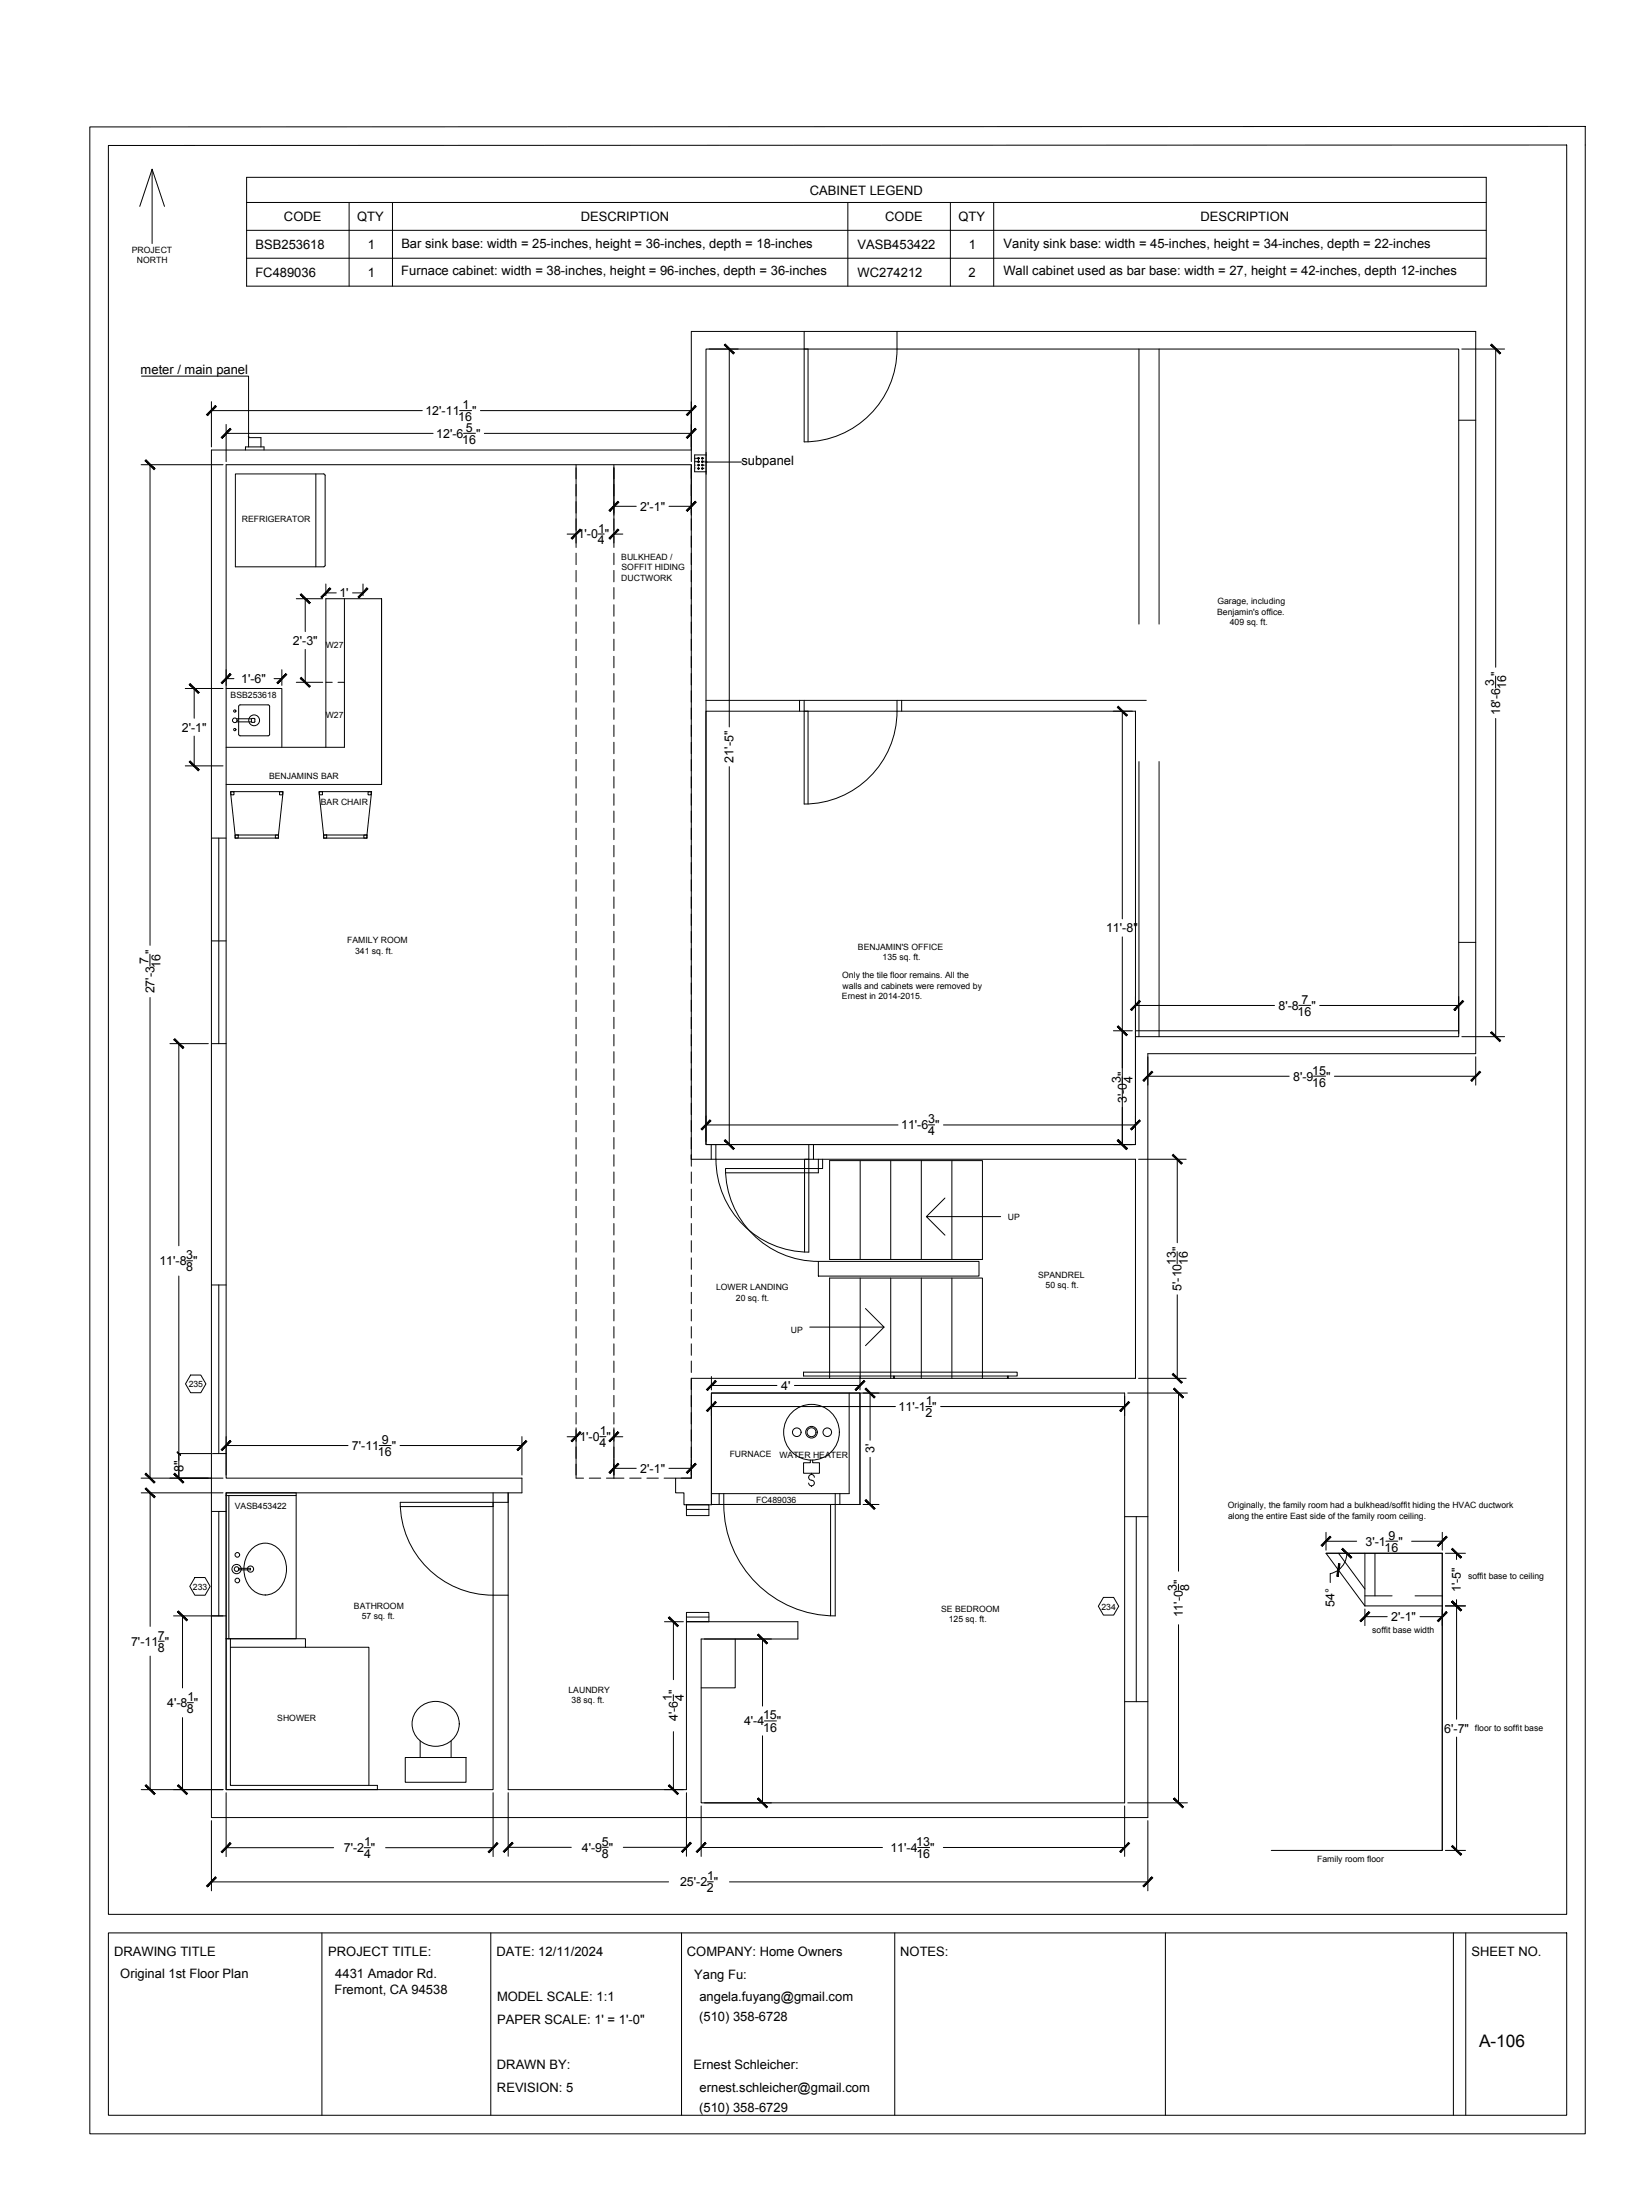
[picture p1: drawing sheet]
<svg xmlns="http://www.w3.org/2000/svg" width="914mm" height="1219mm" viewBox="0 0 914 1219" stroke-linecap="round" stroke-linejoin="round" font-family="sans-serif">
<!-- layer: A101-Floorplan-1st-floor -->
<g fill="none" stroke="#000" stroke-width=".55">
<path d="M446 184v61a51 51 0 0 0 51-52v-9M446 193h2v52M631 193v153M642 193v153M808 233h10M117 249h266v-65h435v400h-182v423h-519zM136 249v-1h10v1M138 248v-5h7v5M319 258v7M340 258v7M383 258v7M385 254h3"/>
<path d="M387 256h1M387 258h1M387 260h1M387 254v2h-2M387 254h.1M387 255v1M387 257v1M387 259v1M389 254h1M389 256h1M389 258h1M389 260h1"/>
<path d="M389 254h.1M389 255v1M389 257v1M389 259v1M391 251v12M391 252h-6v9h6M175 263v51M180 263h-1h-49v51h50v-50M319 268v7M319 278v6M340 268v7M340 278v6"/>
<path d="M383 268v7M383 278v6M319 288v6M319 297v6M340 288v6M340 297v6M383 288v6M383 297v6M319 307v6M319 316v6M340 307v6M340 316v6"/>
<path d="M383 307v6M383 316v6M164 332h15M169 332v18M191 332v82h-66M211 332h-30v82M319 326v6M319 335v7M340 326v6M340 335v7M383 326v6M383 335v7"/>
<path d="M169 360v18M319 345v6M319 354v7M340 345v6M340 354v7M383 345v6M383 354v7M164 378h15M181 378h3M187 378h4M319 364v6M319 373v7"/>
<path d="M340 364v6M340 373v7M383 364v6M383 373v7M125 382h31v32M131 398h8M133 391h16v17h-16zM139 398h2v2h-2zM319 383v6M319 392v7M340 383v6M340 392v7"/>
<path d="M383 383v6M383 392v7M391 394h238v240h-238zM391 388h244M443 388v6M446 388v58a52 52 0 0 0 51-58M446 394h2v52M500 388v6M131 400h8M319 402v6M319 411v7M340 402v6"/>
<path d="M340 411v7M383 402v6M383 411v7M125 435h86v-103v103M128 439h29l-3 25h-24zM128 439h2v1h-2zM155 439h2v1h-2zM177 439h29l-3 25h-24zM177 439h2v1h-2zM204 439h2v1h-2zM319 421v6M319 430v7"/>
<path d="M319 440v6M340 421v6M340 430v7M340 440v6M383 421v6M383 430v7M383 440v6M631 422v153M642 422v153M319 449v7M319 459v6M340 449v7"/>
<path d="M340 459v6M383 449v7M383 459v6M117 464h8M121 464v114M130 463h2v1h-2zM130 463h24M153 463h1v1h-1zM179 463h2v1h-2zM179 463h24M202 463h1v1h-1zM319 469v6"/>
<path d="M319 478v6M340 469v6M340 478v6M383 469v6M383 478v6M319 488v6M319 497v6M340 488v6M340 497v6M383 488v6M383 497v6M319 507v6"/>
<path d="M319 516v6M340 507v6M340 516v6M383 507v6M383 516v6M117 521h8M319 526v6M319 535v7M340 526v6M340 535v7M383 526v6M383 535v7"/>
<path d="M808 522h10M319 545v6M319 554v7M340 545v6M340 554v7M383 545v6M383 554v7M117 578h8M319 564v6M319 573v7M340 564v6M340 573v7"/>
<path d="M383 564v6M383 573v7M808 571h-179v63h-238v-441h417v382h-179M319 583v6M319 592v7M340 583v6M340 592v7M383 583v6M383 592v7M319 602v6M319 611v7M340 602v6"/>
<path d="M340 611v7M383 602v6M383 611v7M319 621v6M319 630v7M319 640v6M340 621v6M340 630v7M340 640v6M383 621v6M383 630v7M383 640v6"/>
<path d="M394 634v8M397 634a56 56 0 0 0 11 40 51 51 0 0 0 40 20v-60M451 634v8M319 649v7M319 659v6M340 649v7M340 659v6M383 649v7M383 659v6M402 650h52v-2h-52a51 51 0 0 0 52 51M448 642h-2v52M454 642v6h2v-6"/>
<path d="M460 643h84v55h-84zM477 643v55M494 643v55M511 643v55M528 643v55M319 669v6M319 678v6M340 669v6M340 678v6M383 669v6M383 678v6M524 664l-11 10"/>
<path d="M555 674h-42l11 11M319 688v6M319 697v6M340 688v6M340 697v6M383 688v6M383 697v6M454 699h89v8h-89zM117 712h8M121 712v94M319 707v6M319 716v7"/>
<path d="M340 707v6M340 716v7M383 707v6M383 716v7M477 708v56M494 708v56M511 708v56M528 708v56M319 726v6M319 735v7M340 726v6M340 735v7"/>
<path d="M383 726v6M383 735v7M480 725l10 10h-41M490 735l-10 11M319 745v6M319 754v7M340 745v6M340 754v7M383 745v6M383 754v7M106 762h5l3 5-3 5h-5l-3-5zM319 764v6"/>
<path d="M319 773v7M340 764v6M340 773v7M383 764v6M383 773v7M394 772h83v62h-83zM445 760h119v3h-119zM460 764v-56h84v56M471 772v56h-77M477 772v62M495 763v1M496 763v1"/>
<path d="M558 763v1M559 763v1M319 783v6M319 792v7M340 783v6M340 792v7M383 783v6M383 792v7M117 806h8M319 802v6M319 811v8h4M327 819h6"/>
<path d="M336 819h10M340 802v6M340 811v8M349 819h6M358 819h7M368 819h6M383 802v6M383 811v8h-5M449 809v2h-4v5h9v-5h-4v-2M450 816v1M451 819a1.6 1.6 0 0 0-2-2 1.6 1.6 0 0 0-1 2 1.6 1.6 0 0 0 2 1 1.6 1.6 0 0 1 1 3 1.6 1.6 0 0 1-3-1M117 838h8"/>
<path d="M121 838v57M127 829v79M164 829h-39v-2h39v81h-37M273 827v165h-148v-165h164v-8h-164v-561h258v384h246v122h-246v55h-9v8h5v7h15v-62h229v227h-234v-91h53v-9h-62M273 833v2h-51M282 833h-60a51 51 0 0 0 51 51h9M282 827v165h98v-98h13v5M380 834h13v6h-13zM380 834v2h13M399 828v6M401 834h62h-3v61M401 828v6"/>
<path d="M401 834a62 62 0 0 0 62 61M450 823v1M463 828v68M465 828v6M139 859a11 11 0 0 1 12-3 11 11 0 0 1 7 9 14 14 0 0 1-11 19 14 14 0 0 1-11-20zM623 841h13M630 841v102M108 874h6l2 5-2 5h-6l-3-5zM132 869h7v1h-7M735 861h64M742 861l14 20M756 861v29"/>
<path d="M762 861v23M799 861v164h-94M799 861h-64l21 29M799 861v164M801 861h11M807 861v3M117 895h8M380 896h13M612 885h5l3 5-3 5h-5l-3-5zM756 890h43M756 884h15M784 884h15"/>
<path d="M801 890h11M807 887v66M125 908h3v81h81v3h-84zM125 908h2M128 913h76v76M128 908h41v5M407 908v27h-18M232 947a13 13 0 0 1 19 0 13 13 0 0 1-3 19 13 13 0 0 1-16-2 13 13 0 0 1 0-17zM623 943h13M225 974h33v14h-33zM233 965v9M250 965v9"/>
<path d="M807 963v62M801 1025h11"/>
<circle cx="387" cy="258" r=".4"/>
<circle cx="387" cy="254" r=".4"/>
<circle cx="387" cy="256" r=".4"/>
<circle cx="387" cy="260" r=".4"/>
<circle cx="389" cy="260" r=".4"/>
<circle cx="389" cy="254" r=".4"/>
<circle cx="389" cy="258" r=".4"/>
<circle cx="389" cy="256" r=".4"/>
<circle cx="130" cy="399" r="1.3"/>
<circle cx="130" cy="394" r=".6"/>
<circle cx="141" cy="399" r="3"/>
<circle cx="130" cy="404" r=".6"/>
<circle cx="442" cy="794" r="2.4"/>
<circle cx="450" cy="794" r="15"/>
<circle cx="450" cy="794" r="3"/>
<circle cx="450" cy="794" r="2.5"/>
<circle cx="458" cy="794" r="2.4"/>
<circle cx="131" cy="870" r="2.6"/>
<circle cx="131" cy="870" r="1.3"/>
<circle cx="132" cy="876" r="1.3"/>
<circle cx="132" cy="862" r="1.3"/>
<circle cx="139" cy="870" r="1.7"/>
</g>
<!-- layer: A101-Dimensions -->
<g fill="none" stroke="#000" stroke-width=".55">
<path d="M393 193h16M404 193v210M810 193h24M829 193v177M117 223v25M117 228h117M125 235v21M255 228h6M266 228h117M383 223v33M78 258h46M83 258v266"/>
<path d="M125 240h115M257 240h6M268 240h115M319 259v42M340 259v42M383 259v27M314 296h5M331 296h4M340 296h5M340 281h13M371 281h12M181 324v6"/>
<path d="M181 329h5M195 329h6M201 324v6M125 371v9M125 376h5M152 376h4M156 371v9M829 375v6M103 382h21M108 382v16M617 394h11M622 394v115"/>
<path d="M829 398v177M108 408v16M103 424h21M404 425v209M622 519v115M83 529v6M83 553v266M629 552v21M629 557h77M720 557h6M731 557h77M808 552v21"/>
<path d="M94 578h21M99 578v112M617 571h11M810 575h24M636 586v15M636 596h78M728 596h7M739 596h79M818 586v15M391 618v15M629 618v15M391 623h107"/>
<path d="M393 634h16M515 623h3M523 623h106M617 634h11M631 642h26M652 642v47M103 699h4M652 694v6M99 707v112M652 718v46M394 763v7M394 774v10"/>
<path d="M394 768h37M394 779h102M440 768h37M477 763v7M478 772h9M482 772v26M513 779h3M521 779h102M623 774v10M625 772h33M631 764h26M653 772v99"/>
<path d="M125 796v21M289 796v21M314 796h5M319 791v26M332 796h4M340 791v26M340 796h5M78 819h46M99 806h18M125 801h68M210 801h7M222 801h67"/>
<path d="M340 814h13M371 814h12M383 809v8M482 808v26M78 827h46M83 827v74M478 834h9M735 849v10M735 854h17M768 854h7M782 854h17M799 849v10"/>
<path d="M653 878v3M746 861a12 12 0 0 1-9 11v5M96 895h28M101 895v40M368 899h11M373 899v32M756 892v9M756 896h13M787 896h12M799 892v9M83 918v74M88 910h3"/>
<path d="M390 908h38M423 908v37M653 900v99M373 939v4M101 952v40M104 944h3M373 960v32M424 954h6M423 962v37M78 992h46M125 993v36M273 993v36"/>
<path d="M282 993v36M368 992h11M380 993v36M390 999h38M625 999h33M117 1009v39M389 1001v28M623 1001v28M636 1009v39M125 1024h60M202 1024h3M214 1024h59"/>
<path d="M282 1024h35M334 1024h3M345 1024h35M389 1024h100M509 1024h6M523 1024h100M117 1043h254M392 1043h3M404 1043h232"/>
</g>
<g fill="#000" stroke="#000" stroke-width=".55">
<path d="M401 191l5 5h1zM402 191l5 5-6-5z"/>
<path d="M826 191l5 5h1zM826 191h1l5 5z"/>
<path d="M119 225l-4 5 5-5zM114 230l5-5-4 5z"/>
<path d="M128 237l-5 6 5-5zM128 237l-5 6v-1z"/>
<path d="M380 230h1l4-5zM385 225h1l-5 5z"/>
<path d="M380 242l1 1 4-6zM385 237l1 1-5 5z"/>
<path d="M80 255l5 5h1zM81 255l5 5-6-5z"/>
<path d="M342 278l-4 5 5-5zM342 278l-4 5h-1z"/>
<path d="M321 293l-4 5v1zM321 293l1 1-5 5z"/>
<path d="M342 293l-4 6 5-5zM342 293l-4 6-1-1z"/>
<path d="M380 283h1l4-5zM385 278h1l-5 5z"/>
<path d="M183 326l-5 5 5-5zM183 326l-5 5z"/>
<path d="M203 326l-5 5h1zM203 326h1l-5 5z"/>
<path d="M128 373l-5 6 5-5zM128 373l-5 6v-1z"/>
<path d="M153 378l1 1 4-6zM158 373l1 1-5 5z"/>
<path d="M105 379l5 5zM105 379l5 5z"/>
<path d="M619 392l5 5 1-1zM620 391l5 5-6-4z"/>
<path d="M105 422l5 5zM105 422l5 5z"/>
<path d="M631 554l-4 6 5-5zM631 554l-4 6v-1z"/>
<path d="M806 559v1l5-6zM811 554v1l-5 5z"/>
<path d="M619 569l5 5 1-1zM620 569l5 4-6-4z"/>
<path d="M827 572h-1l6 5zM826 572l6 5h-1z"/>
<path d="M96 576l5 5h1zM96 576h1l5 5z"/>
<path d="M638 594l-4 5 5-5zM638 594l-4 5h-1z"/>
<path d="M815 599h1l4-5zM820 594h1l-5 5z"/>
<path d="M393 621l-4 5 5-5zM389 626l4-5-4 5z"/>
<path d="M401 632l6 4-5-4zM401 632l6 4-1 1z"/>
<path d="M620 632h-1l6 4zM619 632l6 4-1 1z"/>
<path d="M620 632h-1l6 4zM619 632l6 4-1 1z"/>
<path d="M627 626l4-5zM631 621h1l-5 5z"/>
<path d="M650 640l5 5zM650 640l5 5z"/>
<path d="M396 765l-4 6 5-5zM396 765l-4 6v-1z"/>
<path d="M396 777l-4 5 5-5zM392 782l4-5-4 5z"/>
<path d="M474 770v1l5-6zM479 765v1l-5 5z"/>
<path d="M479 770l5 5 1-1zM479 770l1-1 5 5z"/>
<path d="M650 761v1l5 4zM650 762l5 4v1z"/>
<path d="M650 770l5 5 1-1zM650 770l1-1 5 5z"/>
<path d="M128 798l-5 6 5-5zM128 798l-5 6v-1z"/>
<path d="M317 798v1l4-6zM321 793l1 1-5 5z"/>
<path d="M342 793l-4 6 5-5zM342 793l-4 6-1-1z"/>
<path d="M621 782l4-5zM625 777h1l-5 5z"/>
<path d="M81 816l-1 1 6 4zM80 817l6 4-1 1z"/>
<path d="M96 817l6 4-5-5zM96 817l6 4-1 1z"/>
<path d="M98 818l2 2zM98 818l2 2z"/>
<path d="M98 805l2 1zM98 805l2 1z"/>
<path d="M287 803v1l4-6zM291 798l1 1-5 5z"/>
<path d="M342 811l-4 5 5-4zM342 811l-4 5h-1z"/>
<path d="M385 811l-5 5h1zM385 811l1 1-5 4z"/>
<path d="M80 825l5 5h1zM80 825h1l5 5z"/>
<path d="M479 832l6 4-5-5zM479 832l6 4h-1z"/>
<path d="M737 851l-4 6 5-5zM737 851l-4 6-1-1z"/>
<path d="M797 856v1l4-6zM801 851l1 1-5 5z"/>
<path d="M742 867v7l1-7zM742 867v7l-1-1z"/>
<path d="M744 859l5 5v-1zM744 859v-1l5 5z"/>
<path d="M98 893l5 5h1zM98 893h1l5 5z"/>
<path d="M759 893l-5 6 5-5zM754 898l5-5-5 6z"/>
<path d="M797 898v1l4-6zM801 893l1 1-5 5z"/>
<path d="M370 897l5 4h1zM370 897l1-1 5 5z"/>
<path d="M420 906l5 5zM420 906l5 5z"/>
<path d="M80 990l6 4-5-5zM80 990l6 4-1 1z"/>
<path d="M99 989l-1 1 6 4zM98 990l6 4-1 1z"/>
<path d="M370 990l6 4-5-5zM370 990l6 4-1 1z"/>
<path d="M420 996v1l5 4zM420 997l5 4v1z"/>
<path d="M650 997l6 4-5-5zM650 997l6 4-1 1z"/>
<path d="M128 1021l-5 6 5-5zM128 1021l-5 6v-1z"/>
<path d="M271 1026v1l4-6zM275 1021l1 1-5 5z"/>
<path d="M284 1021l-5 5 5-4zM284 1021l-5 5z"/>
<path d="M378 1026l5-5zM383 1021v1l-5 4z"/>
<path d="M391 1021l-5 6 5-5zM391 1021l-5 6v-1z"/>
<path d="M621 1026v1l4-6zM625 1021l1 1-5 5z"/>
<path d="M119 1040l-4 6 5-5zM119 1040l-4 6-1-1z"/>
<path d="M633 1045l1 1 4-6zM638 1040l1 1-5 5z"/>
</g>
<!-- layer: 00-page-edge -->
<path d="M50 70h829v1113h-829zM60 81l808-1v981h-808zM84 94v41M879 80h.1M77 114l7-20 7 20" fill="none" stroke="#000" stroke-width=".55"/>
<!-- layer: Title Block -->
<path d="M60 1071h808v101h-808zM178 1071v101M272 1071v101M378 1071v101M496 1071v101M646 1071v101M805 1071v101M812 1071v101" fill="none" stroke="#000" stroke-width=".55"/>
<!-- layer: A101-Floorplan-1st-floor -->
<g fill="#000" stroke="#000" stroke-width=".55">
<path d="M166 330l5 5 1-1zM167 329l5 5-6-4z"/>
<path d="M167 375l-1 1 6 4zM166 376l6 4-1 1z"/>
<path d="M804 859l5 5 1-1zM804 859l1-1 5 5z"/>
<path d="M804 888l6 4-5-5zM804 888l6 4-1 1z"/>
<path d="M804 888l5 5 1-1zM804 888l1-1 5 5z"/>
<path d="M805 1023h-1l6 5zM804 1023l6 5h-1z"/>
</g>
<!-- layer: A101-Text -->
<path d="M138 242v1zM391 256h1z" fill="#000" stroke="#000" stroke-width=".55"/>
<path d="M78 208h60v34M392 256h19" fill="none" stroke="#000" stroke-width=".55"/>
<!-- layer: 0 -->
<path d="M117 806h.1" fill="none" stroke="#f00" stroke-width=".55"/>
<!-- layer: A201-Floorplan-2nd-floor -->
<path d="M137 98h687v61h-687zM137 112h687M193 112v47M217 112v47M470 112v47M527 112v47M551 112v47M137 128h687M137 143h687" fill="none" stroke="#000" stroke-width=".55"/>
<text font-size="9.6" x="820" y="1134">A-106</text>
<g font-size="7.2">
<text x="449" y="108">CABINET LEGEND</text>
<text x="157" y="123">CODE</text>
<text x="198" y="122">QTY</text>
<text x="322" y="123">DESCRIPTION</text>
<text x="491" y="123">CODE</text>
<text x="531" y="122">QTY</text>
<text x="665" y="123">DESCRIPTION</text>
<text x="142" y="138">BSB253618</text>
<text x="204" y="138">1</text>
<text x="222" y="137">Bar sink base: width = 25-inches, height = 36-inches, depth = 18-inches</text>
<text x="475" y="138">VASB453422</text>
<text x="537" y="138">1</text>
<text x="556" y="137">Vanity sink base: width = 45-inches, height = 34-inches, depth = 22-inches</text>
<text x="142" y="153">FC489036</text>
<text x="204" y="153">1</text>
<text x="222" y="153">Furnace cabinet: width = 38-inches, height = 96-inches, depth = 36-inches</text>
<text x="475" y="153">WC274212</text>
<text x="537" y="153">2</text>
<text x="556" y="153">Wall cabinet used as bar base: width = 27, height = 42-inches, depth 12-inches</text>
<text x="78" y="207">meter / main panel</text>
<text x="411" y="258">subpanel</text>
<text x="102" y="816" transform="rotate(-90 102 816)">8&quot;</text>
<text x="63" y="1084">DRAWING TITLE</text>
<text x="182" y="1084">PROJECT TITLE:</text>
<text x="275" y="1084">DATE: 12/11/2024</text>
<text x="381" y="1084">COMPANY: Home Owners</text>
<text x="499" y="1084">NOTES:</text>
<text x="815" y="1084">SHEET NO.</text>
<text x="67" y="1096">Original 1st Floor Plan</text>
<text x="186" y="1096">4431 Amador Rd.</text>
<text x="385" y="1097">Yang Fu:</text>
<text x="185" y="1105">Fremont, CA 94538</text>
<text x="275" y="1109">MODEL SCALE: 1:1</text>
<text x="388" y="1109">angela.fuyang@gmail.com</text>
<text x="275" y="1122">PAPER SCALE: 1' = 1'-0&quot;</text>
<text x="387" y="1120">(510) 358-6728</text>
<text x="275" y="1146">DRAWN BY:</text>
<text x="384" y="1147">Ernest Schleicher:</text>
<text x="275" y="1159">REVISION: 5</text>
<text x="388" y="1159">ernest.schleicher@gmail.com</text>
<text x="387" y="1170">(510) 358-6729</text>
</g>
<g font-size="6.9">
<text x="256" y="227">1</text>
<text x="236" y="230">12'-11</text>
<text x="254" y="233">16</text>
<text x="262" y="230">&quot;</text>
<text x="258" y="239">5</text>
<text x="242" y="243">12'-6</text>
<text x="256" y="246">16</text>
<text x="264" y="243">&quot;</text>
<text x="355" y="283">2'-1&quot;</text>
<text x="320" y="298">1'-0 &quot;</text>
<text x="331" y="295">1</text>
<text x="331" y="302">4</text>
<text x="188" y="331">1'</text>
<text x="162" y="357">2'-3&quot;</text>
<text x="831" y="374" transform="rotate(-90 831 374)">&quot;</text>
<text x="134" y="379">1'-6&quot;</text>
<text x="828" y="380" transform="rotate(-90 828 380)">3</text>
<text x="835" y="382" transform="rotate(-90 835 382)">16</text>
<text x="831" y="396" transform="rotate(-90 831 396)">18'-6</text>
<text x="101" y="405">2'-1&quot;</text>
<text x="407" y="423" transform="rotate(-90 407 423)">21'-5&quot;</text>
<text x="613" y="517">11'-8&quot;</text>
<text x="86" y="528" transform="rotate(-90 86 528)">&quot;</text>
<text x="82" y="534" transform="rotate(-90 82 534)">7</text>
<text x="89" y="536" transform="rotate(-90 89 536)">16</text>
<text x="86" y="551" transform="rotate(-90 86 551)">27'-3</text>
<text x="721" y="556">7</text>
<text x="709" y="560">8'-8</text>
<text x="719" y="563">16</text>
<text x="727" y="560">&quot;</text>
<text x="717" y="599">8'-9</text>
<text x="727" y="596">15</text>
<text x="735" y="599">&quot;</text>
<text x="621" y="600" transform="rotate(-90 621 600)">3</text>
<text x="628" y="600" transform="rotate(-90 628 600)">4</text>
<text x="727" y="602">16</text>
<text x="624" y="611" transform="rotate(-90 624 611)">3'-0 &quot;</text>
<text x="514" y="623">3</text>
<text x="499" y="626">11'-6 &quot;</text>
<text x="514" y="629">4</text>
<text x="655" y="693" transform="rotate(-90 655 693)">&quot;</text>
<text x="88" y="701">11'-8 &quot;</text>
<text x="103" y="698">3</text>
<text x="652" y="701" transform="rotate(-90 652 701)">13</text>
<text x="658" y="701" transform="rotate(-90 658 701)">16</text>
<text x="103" y="705">8</text>
<text x="655" y="715" transform="rotate(-90 655 715)">5'-10</text>
<text x="433" y="770">4'</text>
<text x="513" y="779">1</text>
<text x="498" y="782">11'-1 &quot;</text>
<text x="513" y="785">2</text>
<text x="332" y="795">1</text>
<text x="195" y="804">7'-11</text>
<text x="212" y="800">9</text>
<text x="217" y="804">&quot;</text>
<text x="321" y="799">1'-0 &quot;</text>
<text x="332" y="802">4</text>
<text x="209" y="807">16</text>
<text x="485" y="805" transform="rotate(-90 485 805)">3'</text>
<text x="355" y="816">2'-1&quot;</text>
<text x="757" y="857">3'-1</text>
<text x="769" y="853">9</text>
<text x="775" y="857">&quot;</text>
<text x="767" y="860">16</text>
<text x="652" y="882" transform="rotate(-90 652 882)">3</text>
<text x="659" y="882" transform="rotate(-90 659 882)">8</text>
<text x="810" y="882" transform="rotate(-90 810 882)">1'-5&quot;</text>
<text x="740" y="890" transform="rotate(-90 740 890)">54°</text>
<text x="656" y="896" transform="rotate(-90 656 896)">11'-0 &quot;</text>
<text x="771" y="898">2'-1&quot;</text>
<text x="87" y="909">7</text>
<text x="73" y="912">7'-11 &quot;</text>
<text x="87" y="915">8</text>
<text x="93" y="946">4'-8 &quot;</text>
<text x="104" y="943">1</text>
<text x="372" y="943" transform="rotate(-90 372 943)">1</text>
<text x="379" y="943" transform="rotate(-90 379 943)">4</text>
<text x="104" y="949">8</text>
<text x="376" y="954" transform="rotate(-90 376 954)">4'-6 &quot;</text>
<text x="423" y="953">15</text>
<text x="412" y="956">4'-4</text>
<text x="423" y="960">16</text>
<text x="431" y="956">&quot;</text>
<text x="800" y="960">6'-7&quot;</text>
<text x="202" y="1023">1</text>
<text x="333" y="1023">5</text>
<text x="508" y="1023">13</text>
<text x="191" y="1026">7'-2 &quot;</text>
<text x="202" y="1030">4</text>
<text x="322" y="1026">4'-9 &quot;</text>
<text x="333" y="1030">8</text>
<text x="493" y="1026">11'-4</text>
<text x="508" y="1030">16</text>
<text x="516" y="1026">&quot;</text>
<text x="392" y="1042">1</text>
<text x="377" y="1045">25'-2 &quot;</text>
<text x="392" y="1049">2</text>
</g>
<g font-size="4.8">
<text x="73" y="140">PROJECT</text>
<text x="76" y="146">NORTH</text>
<text x="134" y="289">REFRIGERATOR</text>
<text x="344" y="310">BULKHEAD /</text>
<text x="344" y="316">SOFFIT HIDING</text>
<text x="344" y="322">DUCTWORK</text>
<text x="675" y="335">Garage, including</text>
<text x="675" y="341">Benjamin's office.</text>
<text x="682" y="346">409 sq. ft.</text>
<text x="181" y="359">W27</text>
<text x="128" y="387">BSB253618</text>
<text x="181" y="398">W27</text>
<text x="149" y="432">BENJAMINS BAR</text>
<text x="178" y="446">BAR CHAIR</text>
<text x="192" y="523">FAMILY ROOM</text>
<text x="475" y="526">BENJAMIN'S OFFICE</text>
<text x="197" y="528">341 sq. ft.</text>
<text x="489" y="532">135 sq. ft.</text>
<text x="467" y="542">Only the tile floor remains. All the</text>
<text x="467" y="548">walls and cabinets were removed by</text>
<text x="467" y="554">Ernest in 2014-2015.</text>
<text x="558" y="676">UP</text>
<text x="575" y="708">SPANDREL</text>
<text x="579" y="714">50 sq. ft.</text>
<text x="397" y="715">LOWER LANDING</text>
<text x="408" y="721">20 sq. ft.</text>
<text x="438" y="739">UP</text>
<text x="105" y="769">235</text>
<text x="404" y="808">FURNACE</text>
<text x="432" y="808">WATER HEATER</text>
<text x="419" y="833">FC489036</text>
<text x="130" y="836">VASB453422</text>
<text x="680" y="836">Originally, the family room had a bulkhead/soffit hiding the HVAC ductwork</text>
<text x="681" y="842">along the entire East side of the family room ceiling.</text>
<text x="814" y="875">soffit base to ceiling</text>
<text x="107" y="881">233</text>
<text x="196" y="892">BATHROOM</text>
<text x="522" y="893">SE BEDROOM</text>
<text x="610" y="892">234</text>
<text x="200" y="897">57 sq. ft.</text>
<text x="526" y="899">125 sq. ft.</text>
<text x="760" y="905">soffit base width</text>
<text x="315" y="938">LAUNDRY</text>
<text x="317" y="944">38 sq. ft.</text>
<text x="154" y="954">SHOWER</text>
<text x="817" y="960">floor to soffit base</text>
<text x="730" y="1032">Family room floor</text>
</g>
<g font-size="1.2">
<text x="385" y="255">1</text>
<text x="390" y="254">2</text>
<text x="390" y="256">4a</text>
<text x="385" y="258">5</text>
<text x="385" y="260">7</text>
<text x="390" y="258">4b</text>
<text x="390" y="260">6</text>
</g>
</svg>
